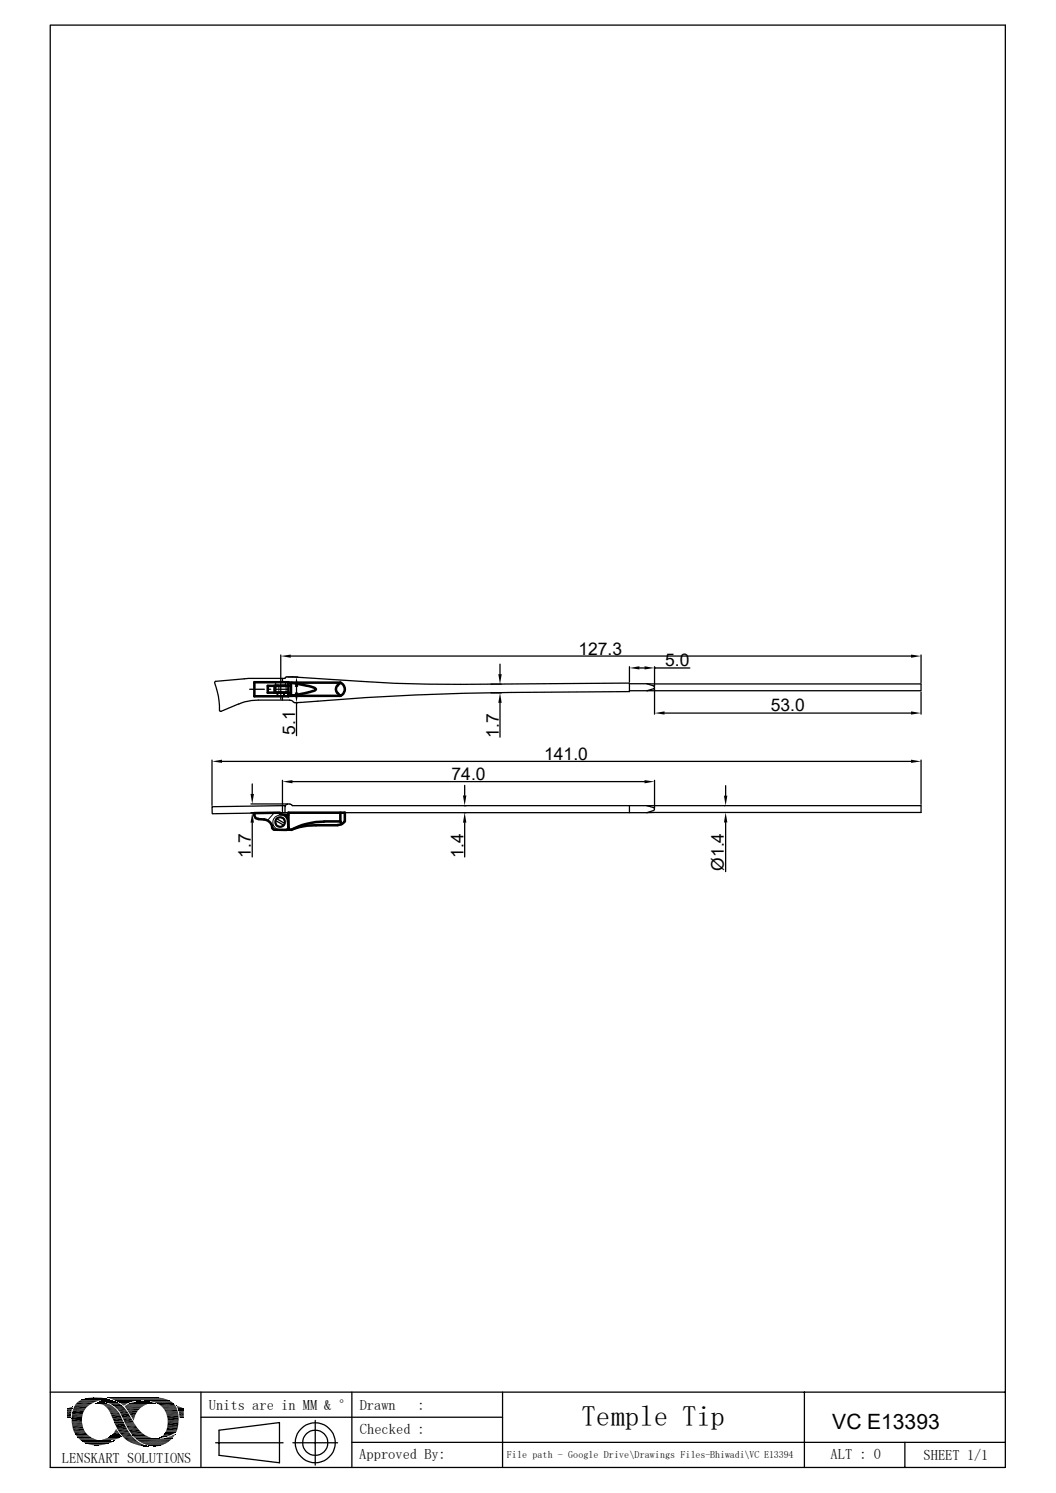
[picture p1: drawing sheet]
<svg xmlns="http://www.w3.org/2000/svg" width="210mm" height="297mm" viewBox="0 0 210 297" stroke-linecap="round" stroke-linejoin="round" font-family="sans-serif">
<g fill="none" stroke="#000" stroke-width=".51">
<path d="M50.6 135.7h6.8v2.8h-6.8zM54.6 136.4v1.4M54.7 137.8v-1.4h2.7h-4.1v1.4h4.1M57.4 135.8h10.3M57.4 138.4h10.3M57.9 135.8l3.4 .6a2 2 0 0 1 1.5 .8l-.4 .3-.6 .1-3.9 .8zM67.7 135.8a1.48 1.48 0 0 0-.9 1.6l.9 1M67.7 135.8a1.41 1.41 0 0 1 .9 1.3 1.41 1.41 0 0 1-.9 1.3M51.4 162.9a2.75 2.75 0 0 1 2.3 .7l.3 .5 .1 .6M54.2 164.7l.1 .2 .2 .1M54.5 165.1h2.5M55.8 162a1.45 1.45 0 0 1 1.5 1.4"/>
<path d="M55.8 161.9l-.1-.2-5.2 .1v.3l.3 .6 .6 .2M56.6 162.1h.8M57.3 163.3l.1 1.4a.32 .32 0 0 1-.4 .4M57.4 164.6v.5h.5M67.1 164.2l-6 .1-1.6 .2-1.6 .6M67.1 164.1l1.1-.3 .4-.4v-1.7h-11.2v3.4h-.2M67.7 163.4a25.9 25.9 0 0 0-6.6 .5l-1.7 .5-1.5 .7M67.7 163.4l.2 .6M67.7 161.7v1.7"/>
</g>
<g fill="none" stroke="#000" stroke-width=".2">
<path d="M55.5 136.4v1.4M56.9 136.4v1.4M54.6 161.7l-1.4 1.5M56.6 162.1h-.9a1.46 1.46 0 0 0-1.4 1.5 1.46 1.46 0 0 0 1.4 1.5h1.5M14.7 279.9h2.6M15 279.4h3M15.3 279h3.5M15.7 278.7h3.9M15.9 278.6h4M16 278.6h4.2M16 278.5h4.4M16.2 278.5h4.3"/>
<path d="M16.4 278.4h5.4M16.5 278.3h5.1M16.7 278.3h4.7M16.9 278.2h4.3M17.1 278.2h3.9M17.5 278.1h3M17.6 278.1h2.9M19 279.2h2.1M19.1 279.2h2.2M19.7 278.8h3.2M19.8 278.8h2.9M19.9 278.7h2.7"/>
<path d="M20.2 278.7h2.2M20.3 278.9h2.7M20.6 279h2.7M21.3 279h2M21.3 279.1h2.4M21.3 278h10.3M21.4 278.1h10.5M21.5 278.1h11M21.8 278h7.4M21.8 278.2h10.8M21.8 278.4h-5.6M22 278.3h10.9"/>
<path d="M22.2 278.3h10.8M22.3 278.4h10.9M22.5 278.4h10.8M22.6 278.5h11M22.8 278.6h5.1M22.9 278.6h4.4M23 278.7h4.2M23.2 278.8h3.3M23.5 278.9h2.7M23.5 278.9h2.5M23.7 279h2.1M24.8 279.8h3.7"/>
<path d="M24.8 279.8h3.5M24.8 279.9h3.4M24.9 279.7h3.8M25 279.6h3.7M25.1 279.5h4M25.4 279.4h3.8M25.4 279.3h4.2M25.7 279.2h4.2M26 279.1h4.8M26.2 279h4.4M26.2 279h4.2M26.6 278.9h3.5"/>
<path d="M26.8 278.9h3.1M27.1 278.8h2.6M28.7 278.6h5M29.3 278.6h4.4M29.4 278.7h4.5M30.1 278.8h4M30.4 278.9h3.8M30.7 279h3.7M30.8 279.2h-5M31 279.1h3.5M31.2 279.2h3.3M31.9 279.7h3"/>
<path d="M32.1 279.8h2.9M14.3 282.3h2M14.3 282.8h2M14.3 283h2M14.3 283.1h2M14.3 283.5h2.1M14.4 281h2.2M14.5 280.5h2.3M14.5 284.2h2.1M14.6 284.7h2.3M15 285.3h2.3M15.3 285.8h2.7"/>
<path d="M15.4 285.9h2.6M15.4 285.9h2.8M15.5 286h2.8M15.6 286.1h3M15.7 286.3h3.3M15.9 286.4h3.1M15.9 286.4h3.6M16 286.6h3.9M16.2 286.6h3.7M16.2 286.6h4.2M16.3 286.7h5.2M16.3 286.8h6.3"/>
<path d="M16.6 286.9h5.8M16.6 286.9h5.7M16.7 287h5.5M16.9 287h5M17 287.1h4.8M17.1 287.1h4.6M17.1 287.2h4.5M17.4 287.3h4M17.7 287.3h3.2M17.9 287.4h2.8M20.5 286.3h2.6M20.7 286.2h2.8"/>
<path d="M21.1 286.2h2.5M21.2 286.1h2.6M21.5 285.9h2.5M21.5 286h2.3M21.8 285.8h2.3M21.9 285.7h2.2M22 285.7h2M22 285.6h2M22.9 286.4h-2.7M24.1 285.8h-2.3M25.1 280.2h2.7M25.4 280.6h2"/>
<path d="M25.4 286.8h2.1M26.1 285.2h2.4M26.3 285.5h2.5M26.3 285.5h2.6M26.4 285.6h2.7M26.5 285.7h2.8M26.5 285.8h3.1M26.7 285.9h3.1M26.8 286h3.3M26.8 286.1h3.7M27 286.2h4.1M27.1 286.2l7.1 .1"/>
<path d="M27.1 286.3h7M27.6 286.7h6.1M27.8 286.9h5.7M27.9 286.9h5.5M28 287h5.3M28.2 287.1h5M28.5 287.2h4.4M28.8 287.3h3.9M29 287.5h3.4M29.5 287.5h2.6M29.6 287.6h2.4M31.7 286.2h2.5"/>
<path d="M32.4 280.1h2.7M32.5 280.2h2.7M32.6 280.3h2.6M32.6 280.4h2.6M32.7 280.5h2.6M32.8 285h2.1M32.9 285h2.1M32.9 280.9h2.5M32.9 284.9h2.2M32.9 284.9h2.1M32.9 284.8h2.2M33 284.7h2.1"/>
<path d="M33 284.6h2.2M33.1 284.5h2.1M33.1 284.6h2.1M33.1 281.5h2.4M33.2 283.9h2.2M33.4 282.5h2.1"/>
</g>
<g fill="none" stroke="#000" stroke-width=".25">
<path d="M10 5h189.9v286.9h-189.9zM42.7 135.8l.7 2.7 .2 2.9M42.9 135.6l-.2 .2M49.7 137.1h2.9M53.2 137.1h.6M54.5 137.1h2.9M54.8 135.7v.6h.7M55.1 136.3v.1M55.1 137.8v.7M55.2 137.8v.7M55.8 135.1v4M55.8 130.3v4.6"/>
<path d="M56.2 135v.7M56.2 138.5v.8M56.4 137.8v.7M56.5 137.8v.7M56.5 136.3v.1M56.8 135.7v.6h-.7M57.8 130.5h123.4M58.1 134.7a361.8 361.8 0 0 0 33.6 1.4l33.5-.2v1.7a706.8 706.8 0 0 0-62 1.9l-4.6 .3-.2-.1M58.3 139.7l-.3-.3-.4-.1-7.6 .1-2 .4-4.1 1.7-.2-.1M58.9 139.8h.3M59 136.7v1.1M59 139.8v6.5"/>
<path d="M59.2 134.7h-2.2l-.3 .3a77 77 0 0 0-13.9 .6M97.6 136.1h2.1M97.6 137.8h2.1M99.4 132.1v2M99.4 139.8v6.8M125.2 137.4h3.5M125.2 136h3.5M125.2 132.6v3M127.2 132.9h1M128.7 136l54.5 .1v1.3h-54.5l1.3-.4 .2-.3-.2-.3zM130.2 132.6v3.9M130.2 132.9h7"/>
<path d="M130.2 137v5.1M183.2 137.7v4.4M183.2 130.3v5.5M42.2 151.2v9M44.2 151.5h137M50.2 156v1.9M56.2 155.2v4.8M57.2 160a.44 .44 0 0 0-.5 .4M57.7 160l.5 .3h125v1.3l-54.5 .1M57.7 159.9h-7.8M58.2 155.5h70M92.4 156.3v1.9"/>
<path d="M130.2 155.2v5.5M132.2 141.9h49M144.3 156.3v2M183.2 151.2v8.8M42.2 160.5l14-.2v1.4l-14 .2zM50.2 163.7v6.8M55.1 162.9l1.5 .9a.88 .88 0 0 0-.4-1 .88 .88 0 0 0-1.1 .1M56.2 160.3h.5M56.3 164.1a.87 .87 0 0 1-1 .2 .87 .87 0 0 1-.4-1l1.5 .8M56.7 160.3v1.4M92.4 163.7v6.8M125.2 160.3v1.4"/>
<path d="M128.7 160.3l1.3 .4 .2 .3-.2 .2-1.3 .5M128.7 161.7h-78.8M144.3 163.6v9.8M10 276.9h189.9M14.7 279.7h2.9M40 276.9v15M70 276.9v15M99.9 276.9v15M160 276.9v15M14.3 281.5h2.1M14.3 283.3h2.1M14.7 284.9h2.4"/>
<path d="M15 285.5h2.6M24.6 286.1h2.2M24.9 280.1h3.2M25.1 283.8h2.1M25.3 284h2.1M26.1 285.4h2.7M27.2 286.5h6.8M33.1 281.3h2.4M33.4 282.7h2.1M40 281.9h59.9M42.9 287h13.4M43.6 284.5l12-1.5v8l-12-1.5z"/>
<path d="M58.3 287h8.8M62.7 282.6v8.9M70 286.9h129.9M180 286.9v5"/>
<circle cx="62.7" cy="287" r="2.51"/>
<circle cx="62.7" cy="287" r="4"/>
</g>
<g fill="#000">
<path d="M55.8 130.5l2-.3v.7zM59 134.7l.3 2h-.7zM58.6 137.8h.7l-.3 2zM99.1 134.1h.7l-.4 2zM99.4 137.8l.4 2h-.7zM125.2 132.9l2-.4v.7zM128.2 132.5l2 .4-2 .3zM181.2 130.2l2 .3-2 .4zM42.2 151.5l2-.4v.7zM49.8 157.9h.7l-.3 2zM56.2 155.5l2-.3v.6zM92.1 158.2h.7l-.4 2.1z"/>
<path d="M128.2 155.2l2 .3-2 .3zM130.2 141.9l2-.4v.7zM144 158.3h.7l-.4 2zM181.2 151.1l2 .4-2 .3zM181.2 141.5l2 .4-2 .3zM50.2 161.7l.3 2h-.7zM92.4 161.7l.4 2h-.7zM144.3 161.6l.4 2h-.7zM14.3 279.9h.1zM13.8 280l.5-.1 .1 .1zM14.3 279.9h.1v.1zM18.3 278h1.6z"/>
<path d="M18.7 278h1.2zM19.1 279.1h1.9zM19.2 279.1h1.8zM19.2 279.1h1.7zM19.4 279.1h1.5zM19.5 279.1h1zM19.4 279.1h1.2zM19.5 279.1h1.1zM19.6 279.1h.9zM19.6 279.2l1.9 .1zM19.7 278.8h.2zM19.6 279.1h.8z"/>
<path d="M19.8 279.1h.6zM20 279.3l1.7 .1zM19.8 279.1h.4zM20.1 279l.1 .1zM20.1 279h.1zM20.2 279.4h1.6zM20.4 279.4l1.7 .2h-1.4zM20.4 279.4h1.4l.3 .2zM20.5 278.7h1.8zM20.5 278.7h1.7zM20.6 278.6l1.6 .1zM20.7 279.6l1.7 .1h-1.5z"/>
<path d="M20.7 279.6h1.4l.3 .1zM20.6 278.6h1.4zM20.9 278.6h1.1zM20.9 279.7l1.6 .1zM21 279.8l1.7 .2h-1.4zM21 279.8h1.5l.2 .2zM21.2 278.6h.3zM20.9 278.6h.8zM21.2 278.6h.5zM21.5 278.4h.3zM21.8 279.2h1.9zM22.4 279.6h1.9z"/>
<path d="M22.5 279.6h1.8zM22.5 279.6l1.8 .1zM22.6 279.7l2 .2h-1.7zM22.6 279.7h1.7l.3 .2zM22.9 279.9l1.9 .2h-1.7zM22.9 279.9h1.7l.2 .2zM23.7 279l1.9 .1zM23.8 279.1h1.8zM23.8 279.1h1.6zM24 279.1h1.4zM24 279.1l1.3 .1zM24 279.2l1 .2h-.7z"/>
<path d="M24 279.2h1.3l-.3 .2zM24.3 279.4l.6 .1zM24.3 279.4h.7zM24.4 279.5l.3 .1zM24.4 279.5h.5zM24.6 279.6v.1zM24.6 279.6h.1zM27.5 278.8h2zM27.5 278.8h1.9zM28.2 278.8h1.2zM28.2 278.8h.7zM30.4 279.2h.4z"/>
<path d="M30.4 279.2h.5zM30.7 279.2h.2zM30.9 278h.2zM35.1 279.7h.2zM35.1 279.7l.5 .1zM35.2 279.8l.8 .2h-.7zM35.2 279.8l.8 .2zM35.3 280l1 .1h-1zM35.3 280h.7l.3 .1zM13.3 280.2h1.1zM13.3 280.2l1 .1zM13.3 280.3l1 .1h-1z"/>
<path d="M13.3 280.3h1v.1zM13.3 280.4l.9 .4h-.9zM13.3 280.4h1l-.1 .4zM13.3 280.8h.9zM13.3 280.8l.8 .5h-.8zM13.3 280.8h.9l-.1 .5zM13.3 281.3l.8 .4h-.8zM13.3 281.3h.8v.4zM13.3 281.7h.8zM13.3 281.7l.8 .2h-.8zM13.3 281.7h.8v.2zM13.3 281.9h.8z"/>
<path d="M13.3 281.9l.8 .1zM13.4 280.2h1zM13.7 280.1l.7 .1zM13.7 280.1h.7zM13.8 280h.6zM14.3 282.3l2 .4h-2zM14.3 282.3h2v.4zM18.3 287.4l1.9 .1zM18.3 287.4h1.9zM18.4 287.5h1.1zM18.4 287.5h1.8zM18.9 287.5h.6z"/>
<path d="M19.1 287.5h.4zM20.4 286.4l1.9 .1zM20.4 286.4h2zM20.6 286.5h1.5zM20.6 286.5h1.7zM20.7 286.5h1.1zM20.7 286.5h1.4zM21 286.5h.6zM21 286.5h.8zM21.3 280l1.7 .2h-1.6zM21.3 280h1.4l.3 .2zM21.3 286.5h.3z"/>
<path d="M21.4 286.5h.2zM21.4 280.2l1.8 .3h-1.6zM21.4 280.2h1.6l.2 .3zM21.6 280.5h1.6zM21.6 280.5l1.8 .2h-1.7zM21.6 280.5h1.6l.2 .2zM21.7 280.7l1.8 .1h-1.7zM21.7 280.7h1.7l.1 .1zM21.8 280.8l1.8 .2h-1.7zM21.8 280.8h1.7l.1 .2zM21.9 281l1.8 .1zM21.9 281.1l1.9 .2h-1.8z"/>
<path d="M21.9 281.1h1.8l.1 .2zM21.5 286.7h1.1zM21.9 286.7h.7zM22 281.3l1.8 .1zM22 286.7h.6zM22.1 281.4l1.9 .3h-1.8zM22.1 281.4h1.7l.2 .3zM22.1 285.6l1.9 .1zM22.1 285.6h1.9zM22.2 281.7l2 .5h-1.8zM22.2 281.7h1.8l.2 .5zM22.2 285.5l1.8 .1z"/>
<path d="M22.2 285.5h1.7zM22.2 286.7h.5zM22.3 286.7h.4zM22.4 286.7h.3zM22.4 282.2l2.1 .5h-1.9zM22.4 282.2h1.8l.3 .5zM22.4 285.3h1.4zM22.4 285.3l1.5 .2h-1.7zM22.4 285.3h1.4l.1 .2zM22.6 286.6h.2zM22.6 282.7l1.9 .1zM22.7 282.8l1.9 .1z"/>
<path d="M22.7 282.9l1.9 .1zM22.7 285l1.1 .3h-1.4zM22.7 285h.9l.2 .3zM22.7 283h1.9zM22.7 284.9l.9 .1zM22.8 283l1.9 .2h-1.9zM22.8 283h1.8l.1 .2zM22.8 283.2l2.3 .9h-1.9zM22.8 283.2h1.9l.4 .9zM22.9 284.7l.6 .2h-.8zM22.9 284.7h.5l.1 .2zM22.6 286.6h.3z"/>
<path d="M22.9 284.6l.5 .1h-.5zM22.9 284.6l.5 .1zM23 284.4h.2zM23 284.4l.3 .2h-.4zM23 284.4l.3 .2zM23.1 284.4h.1zM23.1 280.1l1.8 .2h-1.5zM23.1 280.1h1.7l.1 .2zM23.4 280.3l1.8 .4h-1.6zM23.4 280.3h1.5l.3 .4zM23.6 280.7l1.7 .1zM23.7 280.8l1.9 .4h-1.6z"/>
<path d="M23.7 280.8h1.6l.3 .4zM24 281.2l1.6 .1zM24 281.3l2 .7h-1.7zM24 281.3h1.6l.4 .7zM24.3 282l1.8 .2h-1.7zM24.3 282h1.7l.1 .2zM24.4 282.2l2 .5h-1.7zM24.4 282.2h1.7l.3 .5zM24.7 282.7l1.9 .3h-1.8zM24.7 282.7h1.7l.2 .3zM24.8 283l1.9 .2h-1.8zM24.8 283h1.8l.1 .2z"/>
<path d="M24.9 283.2h1.8zM24.9 283.2l1.9 .1zM24.9 283.3h1.9zM25 283.3l1.9 .1zM25 283.4l2 .1h-1.9zM25 283.4h1.9l.1 .1zM25.1 283.5l1.9 .1zM25.4 280.6l2 .1zM25.4 280.7l1.7 .4h-1.4zM25.4 280.7h2l-.3 .4zM25.5 284.4l2.5 .5h-2.1zM25.5 284.4h2.1l.4 .5z"/>
<path d="M25.7 281.1l1.2 .4h-.9zM25.7 281.1h1.4l-.2 .4zM25.8 286.9l2 .1h-1.7zM25.8 286.9h1.7l.3 .1zM26 281.5l.9 .1zM26 281.6l.8 .3h-.6zM26 281.6h.9l-.1 .3zM26.1 287l2 .2h-1.5zM26.1 287h1.7l.3 .2zM26.2 281.9l.5 .2h-.4zM26.2 281.9h.6l-.1 .2zM26.3 282.1l.4 .1h-.3z"/>
<path d="M26.3 282.1h.4v.1zM26.4 282.2l.2 .3zM26.4 282.2h.3l-.1 .3zM26.5 282.5l.1 .1zM26.6 287.2l1.7 .1zM26.8 287.3l1.9 .2h-1.2zM26.8 287.3h1.5l.4 .2zM27.5 287.5h1.3zM27.6 287.5l1.4 .1zM28 287.6h1.1zM28.1 287.6l1.1 .1zM28.2 287.7h1.1z"/>
<path d="M28.5 287.7h.9zM28.6 287.7h.9zM29 287.7h.5zM29.2 287.7h.3zM29.3 287.7h.2zM29.6 287.5l2 .2zM30.2 287.7h1.3zM30.2 287.7h1.4zM30.4 287.7h.9zM30.4 287.7h1.1zM30.5 287.7h.5zM30.5 287.7h.8z"/>
<path d="M30.7 287.7h.3zM31.8 286h.2zM31.8 286h.1zM31.8 286h.4zM31.9 286h.4zM32.1 285.8h.8zM32.1 285.8h.9zM31.9 286l.2-.2 .2 .2zM32.1 285.8h.8l-.6 .2zM32.1 285.8h1zM32.2 285.8h.9zM32.3 286.2h1.9z"/>
<path d="M32.2 285.8l.2-.2 .7 .2zM32.4 285.6h1.3l-.6 .2zM32.5 285.5l1.2 .1zM32.5 285.5h1.3zM32.6 286.1h1.6zM32.7 285.2l1.1 .3h-1.3zM32.7 285.2h1.8l-.7 .3zM32.7 286.1h1.5zM32.7 285.2h1.8zM32.8 285l2 .1zM32.8 285.1l1.7 .1h-1.8zM32.8 285.1h2l-.3 .1z"/>
<path d="M32.8 286.1h1.5zM33.1 286h1.3zM33.2 281.6l2.3 .5h-2.2zM33.2 281.6h2.3v.5zM33.2 284l2 .5h-2.1zM33.2 284h2.1l-.1 .5zM33.2 286h1.2zM33.4 283l2 .5h-2.1zM33.4 283h2.1l-.1 .5zM33.4 285.9h1zM33.6 285.8h.9zM33.7 285.8h.8z"/>
<path d="M33.9 285.7h.6zM34.1 285.7h.5zM34.1 285.7l.3-.2 .2 .2zM34.4 285.5h.3l-.1 .2zM34.4 285.5l.3-.1v.1zM34.7 285.4v.1zM35.3 280.1l1.1 .1zM35.3 280.2h1.2zM35.3 280.2l1.2 .1zM35.4 280.3l1.1 .1h-1.1zM35.4 280.3h1.1v.1zM35.4 280.4h1.1z"/>
<path d="M35.5 280.4l1 .2h-1zM35.5 280.4h1v.2zM35.5 280.6h1zM35.5 280.6l1 .1zM35.6 280.7l.9 .1zM35.6 280.8l.9 .3h-.9zM35.6 280.8h.9v.3zM35.6 281.1h.9zM35.6 281.1l.9 .5h-.8zM35.6 281.1h.9v.5zM35.7 281.6l.8 .2h-.8zM35.7 281.6h.8v.2z"/>
<path d="M35.7 281.8l.8 .2h-.8zM35.7 281.8h.8v.2zM35.7 282h.8zM35.7 282l.8 .1zM35.8 282.1h.7zM35.9 282.1h.6zM36 282.1h.5zM36.4 282.1h.1z"/>
</g>
<path d="M57.4 164.3v.6M15.1 279.2h3.5M21.9 279.4h2.3M31.4 279.4h3.4M14.4 284h2.2M14.6 280.1h2.7M23.2 284.2h2.1M25.9 285h2.5M33.3 283.7h2.1" fill="none" stroke="#000" stroke-width=".34"/>
<g fill="none" stroke="#000" stroke-width=".38">
<path d="M14.3 281.2h2.3M14.5 284.5h2.3"/>
<circle cx="55.7" cy="163.5" r=".98"/>
</g>
<g fill="none" stroke="#000" stroke-width=".21">
<path d="M14.9 279.5h3M15.5 278.8h3.9M32.2 279.9h2.9M14.3 281.7h2.1M14.5 280.4h2.5M15.2 285.7h2.7M24 285.4h2.1M24.4 285.9h2.1M24.9 286.4h2.1M25.1 286.6h2.2M25.4 284.2h2.2M33 281.1h2.4"/>
<path d="M33.4 282.9h2.1"/>
</g>
<path d="M14.4 283.7h2.1M14.8 285.2h2.5M23.4 284.5h2.1M23.6 284.8h2.1M23.8 285.1h2.1M24.2 285.6h2.1M25.2 280.4h2.6M32.7 280.6h2.6" fill="none" stroke="#000" stroke-width=".3"/>
<path d="M14.3 282.1h2M14.4 280.8h2.4M33.3 282.3h2.2" fill="none" stroke="#000" stroke-width=".42"/>
<text font-size="5.7" x="115.6" y="283.6">Temple Tip</text>
<text font-size="4.2" x="165.5" y="284.4">VC E13393</text>
<g font-size="3.5">
<text x="115" y="130.2">127.3</text>
<text x="132.3" y="132.6">5.0</text>
<text x="153.3" y="141.5">53.0</text>
<text x="58.7" y="146.2" transform="rotate(-90 58.7 146.2)">5.1</text>
<text x="99.2" y="146.8" transform="rotate(-90 99.2 146.8)">1.7</text>
<text x="89.8" y="155.2">74.0</text>
<text x="108.2" y="151.1">141.0</text>
<text x="49.9" y="170.6" transform="rotate(-90 49.9 170.6)">1.7</text>
<text x="92.2" y="170.6" transform="rotate(-90 92.2 170.6)">1.4</text>
<text x="143.9" y="173.3" transform="rotate(-90 143.9 173.3)">Ø1.4</text>
</g>
<g font-size="2.9">
<text x="41.5" y="280.6">Units are in MM &amp; °</text>
<text x="71.5" y="280.6">Drawn</text>
<text x="83" y="280.6">:</text>
<text x="71.6" y="285.2">Checked :</text>
<text x="12.3" y="291.1">LENSKART SOLUTIONS</text>
<text x="71.5" y="290.1">Approved By:</text>
<text x="165.2" y="290.3">ALT : 0</text>
<text x="183.7" y="290.4">SHEET 1/1</text>
</g>
<text font-size="2" x="100.8" y="290">File path - Google Drive\Drawings Files-Bhiwadi\VC E13394</text>
</svg>
